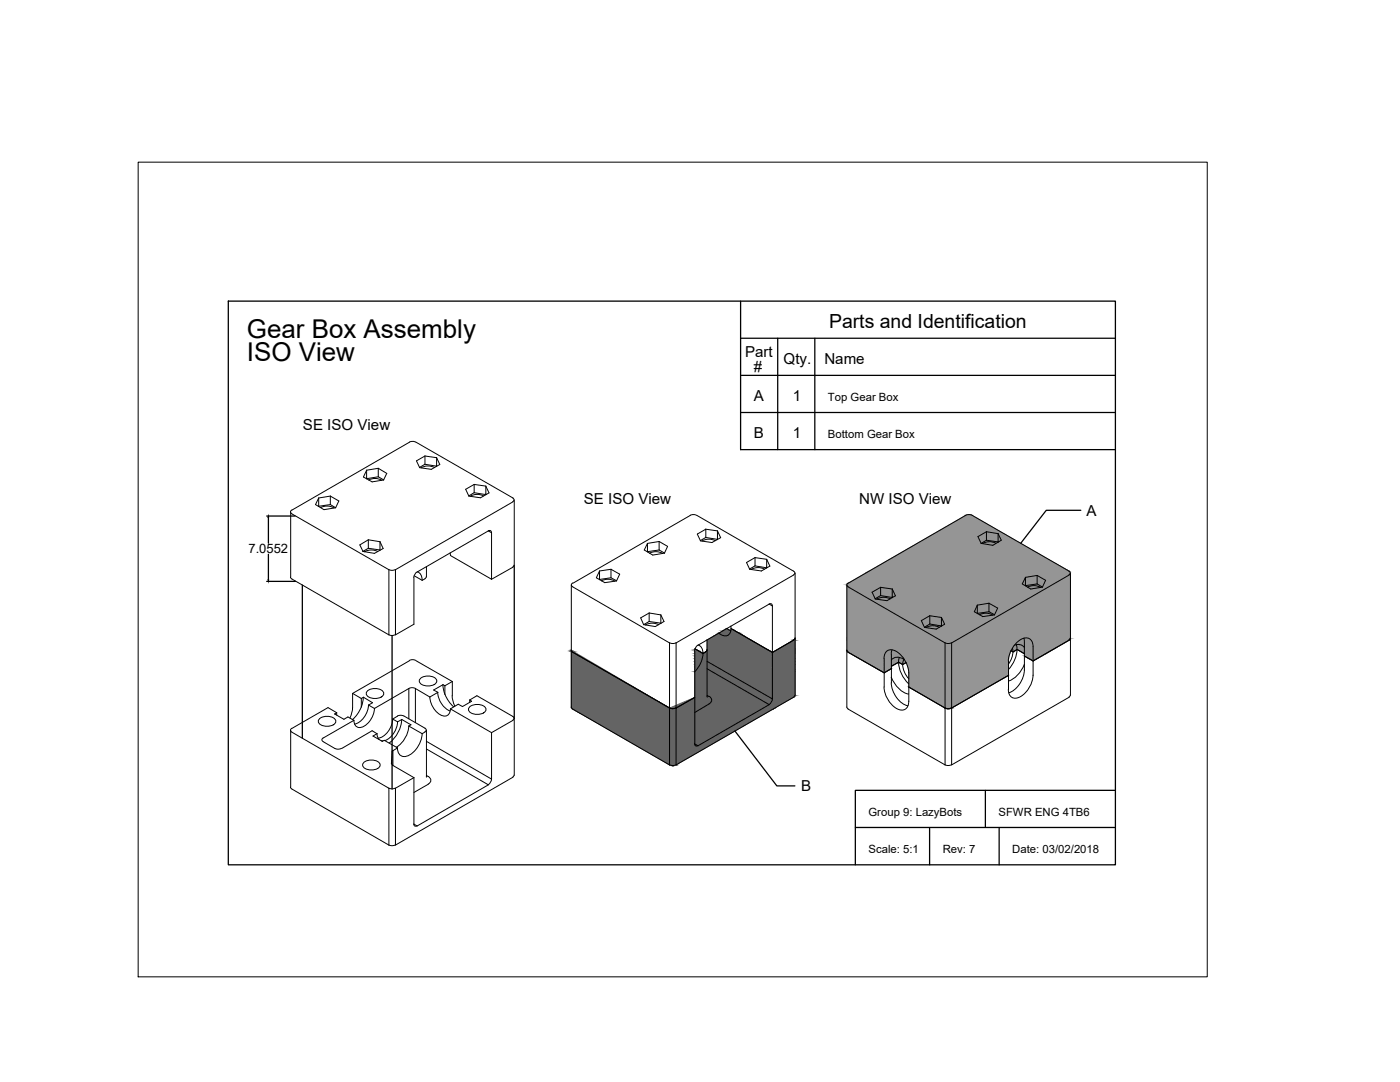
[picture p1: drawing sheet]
<svg xmlns="http://www.w3.org/2000/svg" width="279mm" height="216mm" viewBox="0 0 279 216" stroke-linecap="round" stroke-linejoin="round" font-family="sans-serif">
<!-- layer: 0 -->
<g fill="#939598" stroke="#939598" stroke-width=".2">
<path d="M193.2 102.7h.4z"/>
<path d="M201.8 129.9l.4 .2z"/>
<path d="M201.8 129.9h.7l-.3 .2z"/>
<path d="M204.4 130.9h3.5l-.9 .5z"/>
<path d="M179.5 132.2h1.3l-.7 .4z"/>
<path d="M175.6 133.8h1.7l-.8 .5z"/>
<path d="M188.9 141.4h.7z"/>
<path d="M193.2 102.7h.5zM193 102.7h.7z"/>
<path d="M193 102.7l.9 .1zM192.9 102.8h1z"/>
<path d="M192.9 102.8h1.1zM192.7 102.8h1.3z"/>
<path d="M192.7 102.8l20.7 11.2-19.4-11.2zM173.4 114l19.3-11.2 20.7 11.2z"/>
<path d="M173.4 114l40.1 .1zM173.2 114.1h40.3z"/>
<path d="M173.2 114.1h40.4zM173.1 114.1h40.5z"/>
<path d="M173.1 114.1l40.5 .2v-.2zM172.9 114.3l.2-.2 40.5 .2z"/>
<path d="M172.9 114.3l40.7 .1zM172.7 114.4h40.9z"/>
<path d="M172.7 114.4l40.9 2v-2zM169.3 116.4l3.4-2 40.9 2z"/>
<path d="M169.3 116.4h44.3zM169.2 116.4h44.4z"/>
<path d="M169.2 116.4l44.4 .1zM169.2 116.4l44.4 .1h-44.5z"/>
<path d="M169.1 116.5l44.5 .1zM169.1 116.5l44.5 .1z"/>
<path d="M169.1 116.6h44.5zM169.1 116.6h44.5z"/>
<path d="M169 116.6l44.6 .1zM169 116.6l44.6 .1z"/>
<path d="M169 116.7l44.6 10.7v-10.7zM169 116.7l44.6 10.7h-44.6z"/>
<path d="M169 127.4h44.6zM169 127.4h44.6z"/>
<path d="M169 127.4h44.6zM169 127.4l44.6 .1z"/>
<path d="M169 127.5h44.6zM169 127.5l44.5 .1z"/>
<path d="M169 127.6h44.5zM169 127.6l44.5 .1z"/>
<path d="M169 127.7h44.5zM169 127.7h44.4z"/>
<path d="M169 127.7l41.2 1.9 3.2-1.9zM169 127.7l41.2 1.9h-41.2z"/>
<path d="M169 129.6l33.7 .2 .3-.2zM169 129.6l33.7 .2h-33.7z"/>
<path d="M169 129.8h33.7zM169 129.8l33.6 .1z"/>
<path d="M201.8 129.9h.8zM201.8 129.9h.7z"/>
<path d="M169 129.9h32.8zM169 129.9h32.8z"/>
<path d="M169 129.9l32.7 .1 .1-.1zM169 129.9l32.7 .1h-32.6z"/>
<path d="M169.1 130h32.6zM169.1 130l32.6 .1z"/>
<path d="M169.2 130.1h32.5zM169.2 130.1h32.4z"/>
<path d="M169.3 130.1l32.3 .3v-.3zM169.3 130.1l32.3 .3h-31.9z"/>
<path d="M203 129.6l5.8 .8 1.4-.8zM203 129.6l5.8 .8h-4.4z"/>
<path d="M204.4 130.4l3.5 .5 .9-.5zM204.4 130.4l3.5 .5h-3.5z"/>
<path d="M169.7 130.4l31.7 .5 .2-.5zM169.7 130.4l31.7 .5h-30.8z"/>
<path d="M204.4 130.9l.9 .5h1.7zM205.3 131.4h1.7l-.8 .5z"/>
<path d="M170.6 130.9l30.7 .5 .1-.5zM170.6 130.9l30.7 .5h-29.8z"/>
<path d="M171.5 131.4l29.8 .5v-.5zM171.5 131.4l29.8 .5h-28.9z"/>
<path d="M172.4 131.9l28.9 .2v-.2zM172.4 131.9l28.9 .2h-28.6z"/>
<path d="M179.3 132.1l22 .1zM179.3 132.1l22 .1z"/>
<path d="M180.8 132.2l20.5 .5v-.5zM180.8 132.2l20.5 .5h-20.2z"/>
<path d="M172.7 132.1l5.2 .8 1.4-.8zM172.7 132.1l5.2 .8h-3.7z"/>
<path d="M181.1 132.7l20.2 .6v-.6zM181.1 132.7l20.2 .6h-20.1z"/>
<path d="M174.2 132.9l3.7 .5v-.5zM174.2 132.9l3.7 .5h-2.9z"/>
<path d="M181.2 133.3l20.1 .5v-.5zM181.2 133.3l20.1 .5h-20z"/>
<path d="M175 133.4l2.3 .4 .6-.4zM175 133.4l2.3 .4h-1.7z"/>
<path d="M181.3 133.8l20 .5v-.5zM181.3 133.8l20 .5h-19.9z"/>
<path d="M181.4 134.3l19.9 .5v-.5zM181.4 134.3l19.9 .5h-19.9z"/>
<path d="M181.4 134.8l15.8 2.3 4.1-2.3zM181.4 134.8l15.8 2.3h-15.8z"/>
<path d="M181.4 137.1l8.5 4.2 7.3-4.2zM181.4 137.1l8.5 4.2h-1.3z"/>
<path d="M188.6 141.3h1.3zM188.6 141.3l1.2 .1z"/>
<path d="M188.7 141.4h1.1zM188.7 141.4h.9z"/>
<path d="M188.9 141.4h.6zM189.1 141.4h.4z"/>
</g>
<g fill="#636466" stroke="#636466" stroke-width=".2">
<path d="M145.9 125.4l.3 .2h-.3z"/>
<path d="M143.1 126.5l.4-.2 .3 .2z"/>
<path d="M144.6 126.9h.4z"/>
<path d="M158.6 127.5v.1z"/>
<path d="M138.7 129.5l.3 .1h-.3z"/>
<path d="M138.7 133.6h.3l-.3 .4z"/>
<path d="M134 152.8h.6z"/>
<path d="M145 125.4l.3 .2zM144.7 125.6l.3-.2 .3 .2z"/>
<path d="M145.9 125.6l.4 .1zM145.9 125.6l.4 .1z"/>
<path d="M145.9 125.7l.6 .1zM145.9 125.7l.6 .1h-.6z"/>
<path d="M144.7 125.6l.9 .2-.3-.2zM144.4 125.8l.3-.2 .9 .2z"/>
<path d="M145.9 125.8l.8 .1zM145.9 125.8l.8 .1h-.8z"/>
<path d="M144.4 125.8l1.5 .1-.3-.1zM144.2 125.9l.2-.1 1.5 .1z"/>
<path d="M145.9 125.9l1.5 .4-.7-.4zM145.9 125.9l1.5 .4h-1.6z"/>
<path d="M144.2 125.9l1.6 .4 .1-.4zM143.6 126.3l.6-.4 1.6 .4z"/>
<path d="M145.8 126.3h1.7zM145.8 126.3h1.7z"/>
<path d="M143.6 126.3h2.2zM143.6 126.3h2.1h-2.2z"/>
<path d="M145.7 126.3l2.2 .2-.4-.2zM145.7 126.3l2.2 .2h-2.3z"/>
<path d="M143.5 126.3l2.1 .2 .1-.2zM143.5 126.3l2.1 .2h-1.8z"/>
<path d="M145.6 126.5l2.4 .1zM145.6 126.5l2.4 .1z"/>
<path d="M143.8 126.5h1.8zM143.8 126.5l1.7 .1z"/>
<path d="M143.1 126.5l.8 .1zM143.1 126.5l.8 .1h-.9z"/>
<path d="M145.5 126.6l2.7 .2-.2-.2zM145.3 126.8l.2-.2 2.7 .2z"/>
<path d="M143.9 126.6l1.4 .2 .2-.2zM143.9 126.6l1.4 .2z"/>
<path d="M145.3 126.8h3zM145.2 126.8h3.1z"/>
<path d="M144.2 126.8h1.1zM144.2 126.8h1z"/>
<path d="M143 126.6l1.2 .2-.3-.2zM142.7 126.8l.3-.2 1.2 .2z"/>
<path d="M145.2 126.8l3.2 .1zM145 126.9h3.4z"/>
<path d="M144.2 126.8h1zM144.2 126.8l.8 .1z"/>
<path d="M145 126.9h3.4zM144.7 126.9h3.7z"/>
<path d="M142.7 126.8l2 .1zM142.5 126.9h2.2z"/>
<path d="M158.6 127.6l.1 .1zM158.6 127.6l.1 .1z"/>
<path d="M142.5 126.9l7.3 .8-1.4-.8zM141.1 127.7l1.4-.8 7.3 .8z"/>
<path d="M158.5 127.7h.2zM158.4 127.7h.3z"/>
<path d="M141.1 127.7l12.2 2-3.5-2zM141.1 127.7l12.2 2h-12.2z"/>
<path d="M138.7 129.6l.5 .2zM138.7 129.6l.5 .2h-.5z"/>
<path d="M141.1 129.7l12.3 .1zM141.1 129.7l12.3 .1z"/>
<path d="M114 129.8l.2 .1zM114 129.8l.2 .1z"/>
<path d="M141.1 129.8l12.5 .1zM141.1 129.8l12.5 .1z"/>
<path d="M138.7 129.8l.7 .1zM138.7 129.8l.7 .1h-.7z"/>
<path d="M114.1 129.9h.2zM114.1 129.9h.2z"/>
<path d="M114 129.9h.1zM114 129.9h.1z"/>
<path d="M141.1 129.9h12.6zM141.1 129.9h12.6z"/>
<path d="M114.1 129.9h.3zM114.1 129.9h.3z"/>
<path d="M141 129.9l12.9 .1zM141 129.9l12.9 .1h-13z"/>
<path d="M114.1 129.9l.4 .1zM114.1 129.9l.4 .1z"/>
<path d="M114 130h.1zM114 130h.1z"/>
<path d="M114.1 130l.4 .1zM114.1 130l.4 .1z"/>
<path d="M114 130l.2 .1zM114 130l.2 .1z"/>
<path d="M140.9 130l13 .1zM140.9 130.1h13z"/>
<path d="M158.4 127.7l.3 2.5v-2.5zM154.1 130.2l4.3-2.5 .3 2.5z"/>
<path d="M140.9 130.1l13.2 .1-.2-.1zM140.6 130.2l.3-.1 13.2 .1z"/>
<path d="M138.7 129.9l1.2 .3-.5-.3zM138.7 129.9l1.2 .3h-1.2z"/>
<path d="M140.6 130.2l18.1 .2v-.2zM140.3 130.4l.3-.2 18.1 .2z"/>
<path d="M138.7 130.2l1.6 .2-.4-.2zM138.7 130.2l1.6 .2h-1.6z"/>
<path d="M140.3 130.4l18.4 .5v-.5zM140.3 130.4l18.4 .5h-18.4z"/>
<path d="M138.7 130.4l1.6 .5v-.5zM138.7 130.4l1.6 .5h-1.6z"/>
<path d="M140.3 130.9l18.4 .6v-.6zM140.3 130.9l18.4 .6h-18.6z"/>
<path d="M138.7 130.9l1.4 .6 .2-.6zM138.7 130.9l1.4 .6h-1.4z"/>
<path d="M140.1 131.5l18.6 .6v-.6zM140.1 131.5l18.6 .6h-18.7z"/>
<path d="M138.7 131.5l1.3 .6 .1-.6zM138.7 131.5l1.3 .6h-1.3z"/>
<path d="M140 132.1l18.7 .5v-.5zM140 132.1l18.7 .5h-19z"/>
<path d="M138.7 132.1l1 .5 .3-.5zM138.7 132.1l1 .5h-1z"/>
<path d="M139.7 132.6l19 .5v-.5zM139.7 132.6l19 .5h-19.3z"/>
<path d="M138.7 132.6l.7 .5 .3-.5zM138.7 132.6l.7 .5h-.7z"/>
<path d="M139.4 133.1l19.3 .5v-.5zM139.4 133.1l19.3 .5h-19.7z"/>
<path d="M138.7 133.1l.3 .5 .4-.5zM138.7 133.1l.3 .5h-.3z"/>
<path d="M139 133.6l19.7 .4v-.4zM139 133.6l19.7 .4h-20z"/>
<path d="M138.7 134l20 4.7v-4.7zM138.7 134l20 4.7h-20z"/>
<path d="M138.7 138.7l20 .1zM138.7 138.7l20 .1z"/>
<path d="M138.7 138.8h20zM138.7 138.8l19.9 .1z"/>
<path d="M138.7 138.9h19.9zM138.7 138.9l19.9 .1z"/>
<path d="M138.7 139h19.9zM138.7 139h19.8z"/>
<path d="M138.7 139h19.8zM138.7 139l19.7 .1z"/>
<path d="M138.7 139.1h19.7zM138.7 139.1l19.6 .1z"/>
<path d="M114 130.1l19.3 11-18.8-11zM114 130.1l19.3 11h-19.3z"/>
<path d="M138.7 139.2l16 2 3.6-2zM133.8 141.2l4.9-2 16 2z"/>
<path d="M114 141.1l19.5 .1zM114 141.1l19.5 .1z"/>
<path d="M133.6 141.3h.3zM133.6 141.3h.3zM133.6 141.3h.3zM133.6 141.3h.4z"/>
<path d="M133.6 141.3h.4zM133.6 141.3h.4zM133.6 141.3h.4z"/>
<path d="M133.8 141.2h20.9zM133.6 141.3h21z"/>
<path d="M114.1 141.2l19.5 .1zM114.1 141.2l19.5 .1z"/>
<path d="M133.9 141.3l.8 .1zM133.9 141.3l.8 .1zM133.9 141.3l.8 .1z"/>
<path d="M134 141.3l.8 .1zM134 141.3l.8 .1zM134 141.3l.8 .1zM134 141.3h.9z"/>
<path d="M134.9 141.3h19.7zM134.9 141.3h19.7z"/>
<path d="M133.6 141.3h1.3zM133.6 141.3h1.3z"/>
<path d="M114.1 141.3h19.6zM114.1 141.3h19.6z"/>
<path d="M134.9 141.3h19.7zM134.8 141.4h19.7z"/>
<path d="M133.9 141.3l.9 .1zM133.9 141.3l.9 .1z"/>
<path d="M134.8 141.4h19.7zM134.8 141.4h19.7z"/>
<path d="M134.7 141.4h.1zM134.7 141.4h.1z"/>
<path d="M114.1 141.3l19.6 .1zM114.1 141.3l19.6 .1z"/>
<path d="M134.8 141.4h19.7zM134.8 141.4h19.7z"/>
<path d="M134.7 141.4h.1zM134.7 141.4h.1z"/>
<path d="M114.1 141.4h19.7zM114.1 141.4h19.7z"/>
<path d="M134.8 141.4h19.7zM134.8 141.4h19.7z"/>
<path d="M114.1 141.4h19.7zM114.1 141.4h19.7z"/>
<path d="M134.8 141.4h19.7zM134.8 141.4h19.7z"/>
<path d="M114.1 141.4h19.7zM114.1 141.4h19.7z"/>
<path d="M134.8 141.4h19.7zM134.8 141.4h19.7z"/>
<path d="M114.1 141.4h19.7zM114.1 141.4h19.7z"/>
<path d="M134.8 141.4h19.7zM134.7 141.4h19.7z"/>
<path d="M114.1 141.4h19.8zM114.1 141.4h19.8z"/>
<path d="M134.7 141.4h19.7zM134.7 141.4h19.7z"/>
<path d="M114.2 141.4h19.7zM114.2 141.4h19.7z"/>
<path d="M134.7 141.4h19.7zM134.7 141.4h19.7z"/>
<path d="M114.2 141.4h19.7zM114.2 141.4h19.7z"/>
<path d="M134.7 141.4h19.7zM134.6 141.4h19.8z"/>
<path d="M114.2 141.4h19.8zM114.2 141.4h19.8z"/>
<path d="M134.6 141.4h19.8zM134.6 141.4h19.8z"/>
<path d="M114.2 141.4h19.8zM114.2 141.4h19.8z"/>
<path d="M134.6 141.4h19.8zM134.6 141.4h19.8z"/>
<path d="M114.2 141.4h19.8zM114.2 141.4h19.8z"/>
<path d="M134.5 141.4h19.9zM134.5 141.4h19.9z"/>
<path d="M114.2 141.4h19.9zM114.2 141.4h19.9z"/>
<path d="M134.5 141.4h19.9zM134.5 141.4h19.9z"/>
<path d="M114.2 141.4h19.9zM114.2 141.4h19.9z"/>
<path d="M134.5 141.4h19.9zM134.4 141.4h20z"/>
<path d="M114.2 141.4h20zM114.2 141.4h20z"/>
<path d="M134.4 141.4h20zM134.4 141.4h19.9z"/>
<path d="M114.2 141.4h20zM114.2 141.4h20z"/>
<path d="M134.3 141.4h20zM134.3 141.4h20z"/>
<path d="M114.3 141.4h20zM114.3 141.4h20z"/>
<path d="M114.3 141.4h40zM114.3 141.4l40 .1z"/>
<path d="M114.3 141.5l20.6 11.1 19.4-11.1zM114.3 141.5l20.6 11.1h-1.3z"/>
<path d="M133.6 152.6h1.3zM133.6 152.6l1.2 .1z"/>
<path d="M133.8 152.7h1zM133.8 152.7l.8 .1z"/>
<path d="M134 152.8h.5zM134.1 152.8h.4z"/>
</g>
<g fill="none" stroke="#000" stroke-width=".25">
<path d="M45.6 60.1h177v112.5h-177zM147.8 67.5h74.8M147.8 74.9h74.8M147.8 60.1v29.6h74.8M155.2 67.5v22.2M162.6 67.5v22.2M147.8 82.3h74.8M53.2 116h5.8M53.2 103h5.7M53.6 103.3v5.1M53.6 110.6v5.1M60.3 116.7v30.6"/>
<path d="M102.6 112.8v30.6M215.7 101.8h-6.9l-5.1 6.6M78.2 126.8v30.7M146.7 145.9l8.3 10.9h3.6M196.7 157.7v7.4M222.6 157.7h-51.9v14.9M170.7 165.1h51.9M185.5 165.1v7.5M199.4 165.1v7.5"/>
</g>
<g fill="none" stroke="#000" stroke-width=".2">
<path d="M27.6 32.4h213.3v162.5h-213.3zM63.6 99.4l-.6 1.3 1.7 1 2.3-.4M63.6 99.4v1.6M65.9 99l1.7 1-.6 1.3M65.9 99v1.7M65.9 99l-2.3 .4M73.2 95.5h.1M73.2 93.8v1.7M73.6 95.8a2.75 2.75 0 0 1 2.6 0M75.5 93.4l1.7 1.1-.6 1.3-2.3 .4-1.8-1 .7-1.4M75.5 93.4v1.7M75.5 95.1l1.1 .7"/>
<path d="M75.5 93.4l-2.3 .4M75.5 95.1l-2.3 .4M81.7 88.2a1.41 1.41 0 0 1 1.3 0M81.7 88.2l-23.4 13.6M83 88.2l19.4 11.2M84.8 91l2.3 .3M84.8 91v1.6M84.8 92.6l2.3 .4M84.8 91l-1.7 1 .6 1.3 2.4 .4 1.7-1-.7-1.4M84.8 92.6l-1.1 .7M86.7 93.3a2.75 2.75 0 0 0-2.6 0M87.1 93h.1"/>
<path d="M87.1 91.3v1.7M94.6 96.7l2.4 .3M94.6 96.7v1.6M94.6 98.3l2.4 .4M94.6 96.7l-1.7 .9 .7 1.4 2.3 .3 1.7-.9-.6-1.4M94.6 98.3l-1 .6M96.5 99a2.75 2.75 0 0 0-2.6 0M97 98.7h.1M97 97v1.7M102.3 99.4l.3 .3-.3 .4M102.6 99.8v13M58 115.1l.2 .4"/>
<path d="M58 102.2v13M58.2 101.8l-.2 .3 .2 .4M58.3 102.5l19.3 11.2v13l-19.3-11.2M63.6 101v.1M64 101.3h.1M64 101.3a2.75 2.75 0 0 1 2.6 0M65.9 100.7l1.1 .6M65.9 100.7l-2.3 .3M73.5 107.7l2.3 .4M73.5 107.7v1.7M73.5 107.7l-1.7 1 .6 1.3 2.3 .4 1.8-1-.7-1.3M73.5 109.4l-1.1 .6"/>
<path d="M75.4 110a2.72 2.72 0 0 0-2.6 .1M75.8 108.1v1.6l-2.3-.3M77.6 113.7a1.41 1.41 0 0 0 1.3 0M82.7 114.9l1.6 .9M83.3 114.1a1.56 1.56 0 0 1 .9 1.7M84.8 115.5l-.5 .3M85.1 115.1l-.3 .4M85.1 113.1v2M89.8 110.3l.1 .5M89.9 110.8l8.2 4.8M97.4 105.9h.5l.2 .4M97.5 105.9l-14.3 8.2a1.41 1.41 0 0 0-.6 1.2"/>
<path d="M97.5 105.9l.6 .4M98.1 106.3v9.3M102.4 100.1l-23.5 13.6v13l3.7-2.1v-9.3M102.4 113.2l-4.3 2.4M102.6 112.8l-.3 .3M114 116.7v24.4l.3 .4M114.3 116.3l-.3 .4 .3 .4 19.3 11.2M119.6 113.9l-.6 1.4 1.7 1 2.3-.4M119.6 115.6v.1M119.6 113.9v1.7M120.1 115.9a2.74 2.74 0 0 1 2.6 0M121.9 113.6l1.8 1-.7 1.3"/>
<path d="M121.9 113.6v1.7M121.9 115.3l1.1 .6M121.9 113.6l-2.3 .3M121.9 115.3l-2.3 .3M129.2 108.4v1.7M129.6 110.4a2.75 2.75 0 0 1 2.6 0M131.5 108l1.7 1-.6 1.4-2.3 .4-1.7-1.1 .6-1.3M131.5 108v1.7M131.5 109.7l1.1 .7M131.5 108l-2.3 .4M131.5 109.7l-2.3 .4M139 102.8a1.41 1.41 0 0 0-1.3 0l-23.4 13.6"/>
<path d="M139.1 102.8l19.3 11.2 .2 .3-.2 .4M140.9 105.6l2.3 .3M140.9 105.6v1.6M140.9 107.2l2.3 .4M140.9 105.6l-1.7 1 .6 1.3 2.3 .4 1.7-1-.6-1.4M140.9 107.2l-1.1 .7M142.7 107.9a2.75 2.75 0 0 0-2.6 0M143.2 107.6h.1M143.2 105.9v1.7M150.7 111.3l2.3 .3M150.7 111.3v1.6M150.7 112.9l2.3 .4"/>
<path d="M150.7 111.3l-1.7 .9 .6 1.4 2.3 .3 1.7-.9-.6-1.4M150.7 112.9l-1.1 .7M152.6 113.6a2.75 2.75 0 0 0-2.7 0M153 113.3h.1M153 111.6v1.7M158.4 114.7l-23.5 13.6M158.7 114.4v24.3M169 116.7v24.4l.3 .4M169.3 116.3l-.3 .4 .3 .4 19.3 11.2M175.7 117.2l-1.7 1 .7 1.3 2.3 .4 1.7-1-.6-1.4M175.7 117.2l2.4 .3M175.7 117.2v1.6"/>
<path d="M175.7 118.8l2.4 .4M175.7 118.8l-1.1 .7M177.6 119.5a2.72 2.72 0 0 0-2.6 0M178.1 119.2h.1M178.1 117.5v1.7M196.9 106.1l2.3 .4M196.9 106.1v1.7M196.9 107.8l2.3 .3M196.9 106.1l-1.7 1 .6 1.3M196.9 107.8l-1.1 .6M198.7 108.4a2.75 2.75 0 0 0-2.6 .1M199.2 106.5l.6 1.3-1.7 1-2.3-.4"/>
<path d="M199.2 106.5v1.6M199.2 108.1v.1M204.7 115.2v1.7M204.7 115.2l-.7 1.3 1.7 1 2.3-.3M205.1 117.2a2.75 2.75 0 0 1 2.6 0M207 114.8l1.7 1-.7 1.4M207 114.8v1.7M207 116.5l1 .7M207 114.8l-2.3 .4M207 116.5l-2.3 .4M213.3 114l.3 .3-.3 .4M213.4 114l-19.4-11.2a1.41 1.41 0 0 0-1.3 0l-23.4 13.6"/>
<path d="M213.4 114.7l-23.5 13.6v24.3l23.5-13.5M213.6 114.4v24.3M70.4 138.4l-.1 3.2-.5 1.7M70.4 138.4l1.7 1M72.1 139.4l.4-.3 1.9 1.1-.9 .5 1.2 .7M72.1 139.4v1.7M72.5 139.1a6.3 6.3 0 0 1-2.1 4.5M73.3 137.9a2.32 2.32 0 0 1 3.3 .3 1.51 1.51 0 0 1-2 1.2 1.34 1.34 0 0 1-1.5-1.2zM77.6 126.6a1.41 1.41 0 0 0 1.3 0M81.6 137.4a1.41 1.41 0 0 1 1.3 0M81.7 131.8a1.41 1.41 0 0 1 1.3 0M81.7 131.8l-11.3 6.6"/>
<path d="M83 131.8l7.3 4.2M83.9 135.4a2.32 2.32 0 0 1 3.3 .3 1.51 1.51 0 0 1-2 1.2 1.34 1.34 0 0 1-1.5-1.2zM85.8 139.1a4.3 4.3 0 0 0 2.7 3.8 1.2 1.2 0 0 0 1.4-1.5M87.4 138.1a4.4 4.4 0 0 0 2.4 3.8M88.4 136.6l.4 1.9M88.4 136.6l-1.9 1.1 .9 .4-1.6 1-2.9-1.7v6.8M88.4 136.6l.4 .2M88.8 136.8v1.7M88.8 138.5l.7 1.4 1 1.1M90.3 136v3.2l.5 1.7M90.3 136l-1.5 .8M93.7 139.7l1.5-.9 7.2 4.2"/>
<path d="M93.7 139.7l.4 .2-1.8 1.1-.8-.5-1.6 .9M93.7 139.7v.5M114 129.7l.3 .4M114.3 130.1l19.3 11.2M129.6 122.3l2.3 .4M129.6 122.3v1.7M129.6 124l2.3 .3M129.6 122.3l-1.7 1 .6 1.3M129.6 124l-1.1 .6M131.4 124.7a2.72 2.72 0 0 0-2.6 0M131.9 122.7v1.7M131.9 122.7l.6 1.3-1.7 1-2.3-.4"/>
<path d="M133.6 128.3v24.3M133.6 128.3a1.41 1.41 0 0 0 1.3 0M134.9 128.3v24.3M138.7 139.2l-3.8 2.1M138.7 129.9v18.5l.6 .4 14.2-8.2-12.4-7.2M138.7 129.5l1.6 .9 .6-.3M139.3 128.7a1.41 1.41 0 0 0-.7 1.2M139.3 128.7l14.2-8.2 .6 .4v18.6l-13-7.5M139.4 128.7a1.85 1.85 0 0 1 .9 2.2l-.6 1.7-1.1 1.4M141.1 127.7l.1 11.4M141.1 138.7l.4 .3M141.1 129.7l-.3 .3"/>
<path d="M141.5 138.9a.81 .81 0 0 1 .5 .8 .81 .81 0 0 1-.5 .8M145 125.4l.9 .5M145.8 124.9a1.4 1.4 0 0 1-.5 1.8 1.4 1.4 0 0 1-1.9-.4M145.9 125.4l8.2 4.8 4.3-2.5 .2-.4M153.5 120.5h.4l.2 .4M154.1 139.4a1.41 1.41 0 0 1-.6 1.2M158.6 138.7l-.2 .4-23.5 13.5M169 129.7l.3 .4M169.3 130.1l7.2 4.2 1.4-.9M176.4 131.4a1.5 1.5 0 0 1 .7-1.6 1.5 1.5 0 0 1 1.8 .2 5.5 5.5 0 0 1 2.5 4.3v5.7a1.51 1.51 0 0 1-.8 1.5 1.51 1.51 0 0 1-1.7-.1 5.5 5.5 0 0 1-2.5-4.3M176.5 131.4v5.7M177.9 136.2a5 5 0 0 0 3.3 4.6"/>
<path d="M177.9 135.1a5.4 5.4 0 0 0 3.4 3.4M177.9 130.6v5.7M178 129.7l-.1 .9M179.3 132.1a6.3 6.3 0 0 0 2 4.3M179.3 132.1l.8 .5 .7-.4M179.3 132.1l-1.4 .8M179.5 131.2l-.2 .9M180.4 131.6a3.5 3.5 0 0 0 .9 3.8M180.5 131.6a1.84 1.84 0 0 0-2.6 .1M181.4 137.1l7.2 4.2M185.6 122.9l-1.7 .9 .6 1.4 2.3 .3 1.7-.9-.6-1.4M185.6 122.9l2.3 .3"/>
<path d="M185.6 122.9v1.6M185.6 124.5l2.3 .4M185.6 124.5l-1.1 .7M187.4 125.2a2.72 2.72 0 0 0-2.6 0M187.9 124.9h.1M187.9 123.2v1.7M188.6 128.3a1.41 1.41 0 0 0 1.3 0M188.6 128.3v24.3M195 120.7v1.7M195.5 122.7a2.74 2.74 0 0 1 2.6 0M197.4 120.4l1.7 .9-.6 1.4-2.4 .3-1.6-.9 .5-1.4M197.4 120.4v1.7"/>
<path d="M197.4 122.1l1.1 .6M197.4 120.4l-2.4 .3M197.4 122.1l-2.4 .3M201.2 131.9a5.2 5.2 0 0 1 3.1-4.5 1.44 1.44 0 0 1 1.9 1.6v5.8M201.3 134.8l-11.4 6.5M201.3 131.9v5.7M201.8 129.9l.4 .2 .8-.5 1.4 .8M202 129.3a3.6 3.6 0 0 1-.8 3.2M202.4 128.7a1.64 1.64 0 0 1 2 .5M202.8 128.6a5.5 5.5 0 0 1-1.6 5M204.3 127.3l.1 .7M204.4 132.6a5.7 5.7 0 0 1-3.1 3.3"/>
<path d="M204.4 133.7a5.2 5.2 0 0 1-3.1 4.5M204.4 128.1v5.6M206.2 134.7a5.2 5.2 0 0 1-3.1 4.5 1.44 1.44 0 0 1-1.9-1.6M213.4 127.7l-7.2 4.2-1.8-1M213.6 127.3l-.3 .4M213.6 138.7l-.3 .4M58 157l.2 .4M58 145.7v11.4M58.2 145.3l-.2 .4 .2 .4M58.3 146.1l19.3 11.2v11.3l-19.3-11.1M63.7 143.5a2.32 2.32 0 0 1 3.3 .3 1.51 1.51 0 0 1-2 1.1 1.34 1.34 0 0 1-1.5-1.1zM64.5 148l2.4 1.4"/>
<path d="M66.8 149.3a1.41 1.41 0 0 0 1.3 0M67.2 142.2l-.4 .3 1.8 1 .8-.4 1.2 .6-6.1 3.5-.3 .4 .3 .4M67.2 142.2l-1.7-1-7.2 4.1M67.2 142.2v.5M72.5 152.2a2.32 2.32 0 0 1 3.4 .3 1.51 1.51 0 0 1-2.1 1.1 1.34 1.34 0 0 1-1.4-1.1zM73.5 140.7a4.2 4.2 0 0 1-2.7 3.8M74.7 141.3a4.3 4.3 0 0 1-2.7 3.8 1.2 1.2 0 0 1-1.4-1.4M74.7 141.4l6.9-4v6M75.2 146.4l-.8 .5 1.9 1 .4-.2 2.6 1.5M75.2 146.4l-.9-.6-6.1 3.6M75.2 146.4l.1 .7 .4 .5M76.1 147.8h.3"/>
<path d="M77.6 157.3a1.41 1.41 0 0 0 1.3 0M78.1 152.3l.3 .4M78.4 143.5a4.1 4.1 0 0 1-2.9 3.8M78.4 152.7l4.2 2.5M78.4 149.7l-.2 .3-.1 2.4M79.3 144a4.3 4.3 0 0 1-2.5 3.8M79.3 149.2l-.9 .6v2.9M80.2 143.6a6.4 6.4 0 0 1-2.5 4.7M80.2 143.6l1.8 1-.4 .3 2.7 1.5 .5-.3M80.6 142.9a1.41 1.41 0 0 0-1.3 0l-.9 .6 .9 .5 .9-.4M80.7 142.9l4.1 2.4 .3 .4-.3 .3M81.6 144.8a5.5 5.5 0 0 1-2.5 4.3"/>
<path d="M82.6 155.2v9.2l.6 .4M84.2 146.4a5.1 5.1 0 0 1-3.3 4.5 1.45 1.45 0 0 1-1.6-1.7M85.1 145.7v9.4M85.1 149.5l12.4 7.1-14.3 8.2M85.1 154.7l.4 .3M85.1 147.9l13 7.6M85.5 154.9a.81 .81 0 0 1 .5 .8 .81 .81 0 0 1-.5 .8l-2.9 1.6M89.9 141.4l8.2 4.8M93.7 141.1a2.32 2.32 0 0 1 3.3 .3 1.51 1.51 0 0 1-2 1.1 1.34 1.34 0 0 1-1.5-1.1zM98.1 155.5a1.41 1.41 0 0 1-.7 1.1M98.1 146.2v9.3M102.3 143l.3 .3-.3 .4"/>
<path d="M102.4 155.1l-23.5 13.5v-11.3l3.7-2.1M102.4 143.7l-4.3 2.5M102.6 154.7l-.3 .4M102.6 143.4v11.3M114.3 141.5l19.3 11.1M133.6 141.3a1.41 1.41 0 0 0 1.3 0M133.6 152.6a1.41 1.41 0 0 0 1.3 0M138.6 148.4l.2 .4h.5M141.5 140.5l-2.8 1.7M169.3 141.5l19.3 11.1M188.6 141.3a1.41 1.41 0 0 0 1.3 0M188.6 152.6a1.41 1.41 0 0 0 1.3 0"/>
<path d="M77.6 168.6a1.41 1.41 0 0 0 1.3 0M82.6 164.4l.2 .4h.4"/>
</g>
<path d="M53.5 115.7h.1v.3zM53.6 103v.3h-.1z" fill="#000" stroke="#000" stroke-width=".2"/>
<g font-size="5.2">
<text x="49.3" y="67.5">Gear Box Assembly</text>
<text x="49.3" y="72.1">ISO View</text>
</g>
<text font-size="3.9" x="165.5" y="65.4">Parts and Identification</text>
<g font-size="3">
<text x="148.7" y="71.2">Part</text>
<text x="150.5" y="74.1">#</text>
<text x="156.4" y="72.6">Qty.</text>
<text x="164.5" y="72.6">Name</text>
<text x="150.4" y="80">A</text>
<text x="158.3" y="80">1</text>
<text x="60.5" y="85.9">SE ISO View</text>
<text x="150.4" y="87.5">B</text>
<text x="158.3" y="87.5">1</text>
<text x="116.5" y="100.5">SE ISO View</text>
<text x="171.5" y="100.5">NW ISO View</text>
<text x="216.8" y="103">A</text>
<text x="159.9" y="157.9">B</text>
</g>
<text font-size="2.6" x="49.6" y="110.4">7.0552</text>
<g font-size="2.3">
<text x="165.2" y="80">Top Gear Box</text>
<text x="165.2" y="87.5">Bottom Gear Box</text>
<text x="173.3" y="162.9">Group 9: LazyBots</text>
<text x="199.3" y="162.9">SFWR ENG 4TB6</text>
<text x="173.3" y="170.3">Scale: 5:1</text>
<text x="188.1" y="170.3">Rev: 7</text>
<text x="202" y="170.3">Date: 03/02/2018</text>
</g>
</svg>
